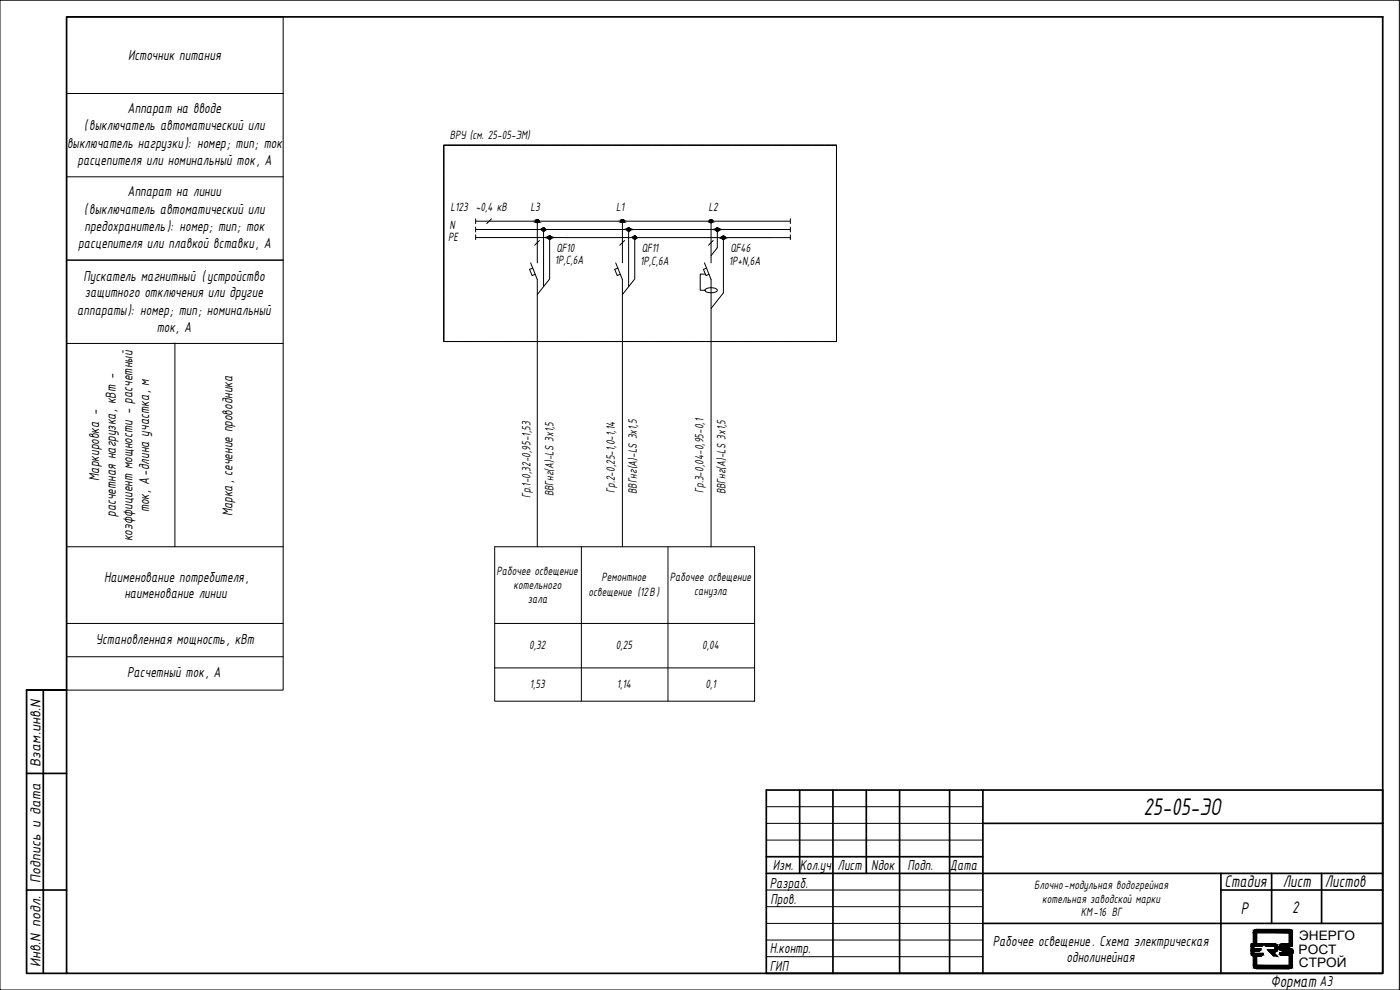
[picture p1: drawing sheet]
<svg xmlns="http://www.w3.org/2000/svg" width="420mm" height="297mm" viewBox="0 0 420 297" stroke-linecap="round" stroke-linejoin="round" font-family="sans-serif">
<path d="M142.7 68.9h94.5" fill="none" stroke="#000" stroke-width=".3"/>
<path d="M142.7 71.3h94.5" fill="none" stroke="#000" stroke-width=".3"/>
<!-- layer: 0 -->
<g fill="none" stroke="#000" stroke-width=".3">
<path d="M85 5.1v202h-65v-163M20 28.1h65M20 53.1h65M133.3 43.6l-.1 .1M250.9 43.6l.1 .1M20 78h65M142.7 66.4h94.5M147.5 65.7l-1.4 1.4M159.3 78.9l1.9 5v80.1M161.2 66.4v12.5M161.9 72.2l-1.4 1.4M184.8 78.9l2 5v80.1"/>
<path d="M186.8 66.4v12.5M187.4 72.2l-1.4 1.4M211.4 78.9l2 5v80.2M213.4 66.4v12.5M214 72.2l-1.4 1.4M159.9 80.4l-1 .4 .8 1.9 .9-.4M185.4 80.4l-.9 .4 .7 1.9 1-.4M212 80.5l-.9 .3 .8 1.9 .9-.4M52.5 102.9v61.1M133.2 102.3v-58.7h117.8v58.7M133.2 102.4l.1 .1M133.4 102.5h117.4"/>
<path d="M251 102.4l-.1 .1M20 164h65M20 187.1h65M20 197h65"/>
<circle cx="161.3" cy="66.4" r=".43"/>
<circle cx="163.1" cy="68.9" r=".43"/>
<circle cx="165" cy="71.3" r=".43"/>
<circle cx="186.8" cy="66.4" r=".43"/>
<circle cx="188.7" cy="68.9" r=".43"/>
<circle cx="190.5" cy="71.3" r=".43"/>
<circle cx="213.4" cy="66.4" r=".43"/>
<circle cx="215.3" cy="68.9" r=".43"/>
<circle cx="217.1" cy="71.3" r=".43"/>
</g>
<path d="M20 5.1h395v286.9h-395z" fill="none" stroke="#000" stroke-width=".51"/>
<g fill="none" stroke="#000" stroke-width=".51">
<path d="M8 207.1h12h-12M8 207.1v84.9h12M13 207.1v84.9M8 232.1h12M230 237.1h185v54.9h-185zM240 237.1v25M250 237.1v54.9M260 237.1v25M270 237.1v54.9M285 237.1v54.9M295 237.1v54.9M295 247h120"/>
<path d="M8 267h12M295 277.1h120M295 262.1h120M366.4 262.1v29.9M366.4 267h48.6M381.6 262.1v15M396.6 262.1v15"/>
</g>
<g fill="none" stroke="#000" stroke-width=".3">
<path d="M20 5.1h65M20 28.1h65M20 78h65M20 103h65M148.5 164h78v46.4h-78zM174.5 164v46.4M200.5 164v46.4M148.5 187.1h78M148.5 200.4h78M378.3 284h-2v.6h2.1a.79 .79 0 0 1-.8 .8h-1.3v.6h2.8a.83 .83 0 0 1-.8 .8h-1.2v2.8h9.8v-2.9l-2.4-.1-.5-.7h3l.3-.3-.3-.3M378.3 283.9a.79 .79 0 0 0 .8-.8l-2 .1v-3.3h9.8v3.3h-1.9a1.08 1.08 0 0 0-1.1 1 1.08 1.08 0 0 0 1.1 1.1h2M379.6 283.2l2.7-.1a1.28 1.28 0 0 1 1.3 1.4 1.28 1.28 0 0 1-1.4 1.2l1 1.1h-1.1l-1.7-1.9h1.9a.48 .48 0 0 0 .5-.5 .48 .48 0 0 0-.5-.5"/>
<path d="M379.6 283.2h.1M379.6 283.1a.79 .79 0 0 0 .8 .8M380.4 284h1.9M385 284h2.9v-4.1a.97 .97 0 0 0-1-1h-9.8a.97 .97 0 0 0-.9 1l-.1 3.3h-.6v2.8l.2 .5 .5 .3-.1 2.8a1.04 1.04 0 0 0 1.1 1h9.7a1.01 1.01 0 0 0 1-1v-3.4v.6M385 283.9l-.3 .3 .3 .3h2a1.09 1.09 0 0 1 .9 1.7"/>
</g>
<path d="M163.1 68.9v17.1M165 71.1v12.6l-3.8 4.7M188.7 68.9v17.1M190.5 71.1v12.6l-3.7 4.7M215.3 68.9v5.4l-1.9 2.4M217.1 71.1v16.8l-3.7 4.6" fill="none" stroke="#000" stroke-width=".3"/>
<!-- layer: 0 -->
<g fill="#000" stroke="#000" stroke-width=".3">
<path d="M161.1 66.8h.3zM161.2 65.9h.1zM163 69.3h.3zM163 68.4h.2zM164.8 71.7h.3zM164.9 70.8h.1zM186.6 66.8h.3zM186.7 65.9h.2zM188.5 69.3h.2zM188.5 69.3h.3zM190.3 71.7h.3zM190.4 70.8h.2z"/>
<path d="M213.3 66.8h.3zM213.3 65.9h.2zM215.1 69.3h.3zM215.2 68.4h.2zM217 71.7h.3zM217 70.9h.2z"/>
<path d="M161.1 66.8h.2zM161.2 66.8h.1z"/>
<path d="M161.2 65.9h.2zM161.1 65.9h.3z"/>
<path d="M161.1 65.9l.4 .1zM161 66h.5z"/>
<path d="M161 66h.5zM161 66h.5z"/>
<path d="M161 66.7h.5zM161 66.7l.4 .1z"/>
<path d="M161 66l.6 .1zM161 66l.6 .1z"/>
<path d="M161 66.7h.5zM161 66.7h.5z"/>
<path d="M160.9 66.1l.7 .1zM160.9 66.1l.7 .1z"/>
<path d="M160.9 66.6h.7zM160.9 66.6l.6 .1z"/>
<path d="M160.8 66.2h.9zM160.8 66.2h.9z"/>
<path d="M160.8 66.6h.8zM160.8 66.6h.8z"/>
<path d="M160.8 66.2l.9 .1zM160.8 66.2l.9 .1z"/>
<path d="M160.8 66.5h.9zM160.8 66.5l.8 .1z"/>
<path d="M160.8 66.3l.9 .1zM160.8 66.3l.9 .1z"/>
<path d="M160.8 66.4h.9zM160.8 66.4l.9 .1z"/>
<path d="M163 69.3h.2zM163 69.3h.2z"/>
<path d="M163 68.4l.3 .1zM163 68.5h.3z"/>
<path d="M163 68.5h.4zM162.9 68.5h.5z"/>
<path d="M162.9 68.5h.5zM162.9 68.5h.5z"/>
<path d="M162.9 69.2h.5zM162.9 69.2l.4 .1z"/>
<path d="M162.8 68.5l.7 .1zM162.8 68.6h.7z"/>
<path d="M162.8 69.2h.6zM162.8 69.2h.6z"/>
<path d="M162.8 68.6l.7 .1zM162.8 68.6l.7 .1z"/>
<path d="M162.8 69.1h.7zM162.8 69.1l.6 .1z"/>
<path d="M162.7 68.7h.9zM162.7 68.7h.9z"/>
<path d="M162.7 69.1h.8zM162.7 69.1h.8z"/>
<path d="M162.7 68.7l.9 .1zM162.7 68.7l.9 .1z"/>
<path d="M162.7 69h.9zM162.7 69l.8 .1z"/>
<path d="M162.7 68.8l.9 .1zM162.7 68.8l.9 .1z"/>
<path d="M162.7 68.9h.9zM162.7 68.9l.9 .1z"/>
<path d="M164.8 71.7h.2zM164.9 71.7h.1z"/>
<path d="M164.9 70.8l.2 .1zM164.8 70.9h.3z"/>
<path d="M164.8 70.9h.4zM164.7 70.9h.5z"/>
<path d="M164.7 70.9l.5 .1zM164.7 70.9l.5 .1z"/>
<path d="M164.7 71.7h.5zM164.7 71.7h.4z"/>
<path d="M164.7 71h.6zM164.6 71h.7z"/>
<path d="M164.7 71.6h.5zM164.7 71.6l.5 .1z"/>
<path d="M164.6 71l.8 .1zM164.6 71l.8 .1z"/>
<path d="M164.6 71.6h.7zM164.6 71.6h.6z"/>
<path d="M164.5 71.1h.9zM164.5 71.1h.9z"/>
<path d="M164.5 71.5h.9zM164.5 71.5l.8 .1z"/>
<path d="M164.5 71.1l.9 .1zM164.5 71.1l.9 .1z"/>
<path d="M164.5 71.4h.9zM164.5 71.4l.9 .1z"/>
<path d="M164.5 71.2l.9 .1zM164.5 71.2l.9 .1z"/>
<path d="M164.5 71.3h.9zM164.5 71.3l.9 .1z"/>
<path d="M186.6 66.8h.3zM186.7 66.8h.2z"/>
<path d="M186.7 65.9h.2zM186.6 65.9h.3z"/>
<path d="M186.6 65.9l.4 .1zM186.6 66h.4z"/>
<path d="M186.6 66h.5zM186.5 66h.6z"/>
<path d="M186.6 66.7h.4zM186.6 66.7l.3 .1z"/>
<path d="M186.5 66l.6 .1zM186.5 66l.6 .1z"/>
<path d="M186.5 66.7h.6zM186.5 66.7h.5z"/>
<path d="M186.4 66.1l.8 .1zM186.4 66.1l.8 .1z"/>
<path d="M186.4 66.6h.7zM186.4 66.6l.7 .1z"/>
<path d="M186.4 66.2h.8zM186.4 66.2h.8z"/>
<path d="M186.4 66.6h.8zM186.4 66.6h.7z"/>
<path d="M186.4 66.2l.8 .1zM186.4 66.2l.8 .1z"/>
<path d="M186.4 66.5h.8zM186.4 66.5l.8 .1z"/>
<path d="M186.4 66.3l.8 .1zM186.4 66.3l.8 .1z"/>
<path d="M186.4 66.4h.8zM186.4 66.4l.8 .1z"/>
<path d="M188.6 68.4l.2 .1zM188.5 68.5h.3z"/>
<path d="M188.5 68.5h.4zM188.4 68.5h.5z"/>
<path d="M188.4 68.5h.6zM188.4 68.5h.6z"/>
<path d="M188.4 69.2h.5zM188.4 69.2l.4 .1z"/>
<path d="M188.4 68.5l.6 .1zM188.3 68.6h.7z"/>
<path d="M188.4 69.2h.6zM188.4 69.2h.5z"/>
<path d="M188.3 68.6l.8 .1zM188.3 68.6l.8 .1z"/>
<path d="M188.3 69.1h.7zM188.3 69.1l.7 .1z"/>
<path d="M188.3 68.7h.8zM188.3 68.7h.8z"/>
<path d="M188.3 69.1h.8zM188.3 69.1h.7z"/>
<path d="M188.2 68.7l.9 .1zM188.2 68.7l.9 .1z"/>
<path d="M188.2 68.8l.9 .1zM188.2 68.8l.9 .1z"/>
<path d="M188.2 68.9l.9 .1zM188.2 68.9l.9 .1z"/>
<path d="M188.2 69h.9zM188.2 69l.9 .1z"/>
<path d="M190.3 71.7h.3zM190.4 71.7h.2z"/>
<path d="M190.4 70.8l.2 .1zM190.3 70.9h.3z"/>
<path d="M190.3 70.9h.4zM190.3 70.9h.4z"/>
<path d="M190.3 70.9l.5 .1zM190.3 70.9l.5 .1z"/>
<path d="M190.3 71.7h.4zM190.3 71.7h.3z"/>
<path d="M190.2 71h.7zM190.1 71h.8z"/>
<path d="M190.2 71.6h.6zM190.2 71.6l.5 .1z"/>
<path d="M190.1 71l.8 .1zM190.1 71l.8 .1z"/>
<path d="M190.1 71.6h.8zM190.1 71.6h.7z"/>
<path d="M190.1 71.1h.8zM190.1 71.1h.8z"/>
<path d="M190.1 71.5h.8zM190.1 71.5l.8 .1z"/>
<path d="M190.1 71.1l.8 .1zM190.1 71.1l.8 .1z"/>
<path d="M190.1 71.4h.8zM190.1 71.4l.8 .1z"/>
<path d="M190.1 71.2l.8 .1zM190.1 71.2l.8 .1z"/>
<path d="M190.1 71.3h.8zM190.1 71.3l.8 .1z"/>
<path d="M213.3 66.8h.2zM213.3 66.8h.2z"/>
<path d="M213.3 65.9l.3 .1zM213.3 66h.3z"/>
<path d="M213.3 66h.3zM213.2 66h.4z"/>
<path d="M213.2 66h.5zM213.1 66h.6z"/>
<path d="M213.2 66.7h.4zM213.2 66.7l.4 .1z"/>
<path d="M213.1 66l.7 .1zM213.1 66l.7 .1z"/>
<path d="M213.1 66.7h.6zM213.1 66.7h.5z"/>
<path d="M213.1 66.1l.7 .1zM213.1 66.1l.7 .1z"/>
<path d="M213.1 66.6h.7zM213.1 66.6l.6 .1z"/>
<path d="M213 66.2l.8 .1zM213 66.2l.8 .1z"/>
<path d="M213 66.6h.8zM213 66.6h.8z"/>
<path d="M213 66.3h.8zM213 66.3h.8z"/>
<path d="M213 66.5h.8zM213 66.5l.8 .1z"/>
<path d="M213 66.3l.8 .1zM213 66.3l.8 .1z"/>
<path d="M213 66.4h.8zM213 66.4l.8 .1z"/>
<path d="M215.1 69.3h.3zM215.2 69.3h.2z"/>
<path d="M215.2 68.4l.2 .1zM215.1 68.5h.3z"/>
<path d="M215.1 68.5h.4zM215.1 68.5h.4z"/>
<path d="M215.1 68.5h.5zM215 68.5h.6z"/>
<path d="M215.1 69.2h.4zM215.1 69.2l.3 .1z"/>
<path d="M215 68.5l.6 .1zM215 68.5l.6 .1z"/>
<path d="M215 69.2h.6zM215 69.2h.5z"/>
<path d="M214.9 68.6l.8 .1zM214.9 68.6l.8 .1z"/>
<path d="M214.9 69.1h.7zM214.9 69.1l.7 .1z"/>
<path d="M214.9 68.7l.8 .1zM214.9 68.7l.8 .1z"/>
<path d="M214.9 69.1h.8zM214.9 69.1h.7z"/>
<path d="M214.9 68.8h.8zM214.9 68.8h.8z"/>
<path d="M214.9 69h.8zM214.9 69l.8 .1z"/>
<path d="M214.8 68.8l.9 .1zM214.8 68.8l.9 .1z"/>
<path d="M214.8 68.9h.9zM214.8 68.9l.9 .1z"/>
<path d="M217 71.7h.2zM217 71.7h.2z"/>
<path d="M217 70.9h.3zM217 70.9h.3z"/>
<path d="M217 70.9h.3zM216.9 70.9h.4z"/>
<path d="M216.9 70.9l.5 .1zM216.8 71h.6z"/>
<path d="M216.9 71.7h.4zM216.9 71.7h.4z"/>
<path d="M216.8 71h.7zM216.8 71h.7z"/>
<path d="M216.8 71.6h.6zM216.8 71.6l.5 .1z"/>
<path d="M216.8 71l.7 .1zM216.8 71l.7 .1z"/>
<path d="M216.8 71.6h.7zM216.8 71.6h.6z"/>
<path d="M216.7 71.1l.8 .1zM216.7 71.1l.8 .1z"/>
<path d="M216.7 71.5h.8zM216.7 71.5l.8 .1z"/>
<path d="M216.7 71.2l.9 .1zM216.7 71.2l.9 .1z"/>
<path d="M216.7 71.4h.8zM216.7 71.4l.8 .1z"/>
<path d="M216.7 71.3h.9zM216.7 71.3h.9z"/>
<path d="M216.7 71.3h.9zM216.7 71.3l.8 .1z"/>
</g>
<path d="M230 242h65M230 247h65M230 252.1h65M230 267h65M230 272h65M230 277.1h65M230 282.1h65M230 287h65" fill="none" stroke="#000" stroke-width=".3"/>
<path d="M230 257.1h65M230 262.1h65" fill="none" stroke="#000" stroke-width=".51"/>
<g fill="#000" stroke="#000" stroke-width=".3">
<path d="M376 286.8h2.6zM382.4 284.9h1.1zM382.7 284.3h.8zM382.7 284.6h.8zM387 285.9h1z"/>
<path d="M376.1 279.9l1 3.3v-3.3zM376.1 279.9l1 3.3h-1z"/>
<path d="M377.1 278.9h10zM377 278.9h10.1z"/>
<path d="M377 278.9h10.2zM376.8 278.9h10.4z"/>
<path d="M376.8 278.9l10.6 .1zM376.6 279h10.8z"/>
<path d="M376.6 279l10.9 .1zM376.5 279.1h11z"/>
<path d="M376.5 279.1l11.2 .1zM376.4 279.2h11.3z"/>
<path d="M376.4 279.2l11.4 .2zM376.4 279.2l11.4 .2h-11.5z"/>
<path d="M376.3 279.4l11.5 .1v-.1zM376.3 279.4l11.5 .1h-11.6z"/>
<path d="M376.2 279.5l11.7 .2-.1-.2zM376.2 279.5l11.7 .2h-11.7z"/>
<path d="M376.2 279.7l11.7 .2v-.2zM376.2 279.7l11.7 .2h-11.8z"/>
<path d="M386.9 279.9l1 3.3v-3.3zM386.9 279.9l1 3.3h-1z"/>
<path d="M375.5 284l.8 .6v-.6zM375.5 284l.8 .6h-.8z"/>
<path d="M375.5 285.4l.8 .6v-.6zM375.5 285.4l.8 .6h-.8z"/>
<path d="M376.1 286.8l1 2.8v-2.8zM376.1 286.8l1 2.8h-1z"/>
<path d="M375.5 285.4h2.1zM375.5 285.4h2.3z"/>
<path d="M375.5 285.3h2.4zM375.5 285.3l2.3 .1z"/>
<path d="M375.5 285.2h2.6zM375.5 285.2l2.4 .1z"/>
<path d="M375.5 285.1h2.7zM375.5 285.1l2.6 .1z"/>
<path d="M375.5 285h2.8zM375.5 285l2.7 .1z"/>
<path d="M375.5 284.9h2.9zM375.5 284.9l2.8 .1z"/>
<path d="M375.5 284.7h2.9zM375.5 284.7l2.9 .2z"/>
<path d="M375.5 284.6h2.9zM375.5 284.6l2.9 .1z"/>
<path d="M375.5 283.9h3zM375.5 283.9l2.8 .1z"/>
<path d="M376.1 286.8h2.4zM376.1 286.8h2.2z"/>
<path d="M375.5 283.9h3.1zM375.5 283.9h3z"/>
<path d="M376 286.8h2.6zM376 286.8h2.5zM376.1 286.8h2.4zM376.1 286.8h2.4z"/>
<path d="M375.5 283.8h3.2zM375.5 283.8l3.1 .1z"/>
<path d="M375.9 286.7h2.8zM375.9 286.7h2.9z"/>
<path d="M375.9 286.7h2.8zM375.9 286.7l2.7 .1zM376 286.8h2.6z"/>
<path d="M375.5 283.7h3.4zM375.5 283.7l3.2 .1z"/>
<path d="M375.7 286.6h3.2zM375.7 286.6h3.2z"/>
<path d="M375.7 286.6h3.2zM375.7 286.6l3.1 .1z"/>
<path d="M375.5 283.6h3.5zM375.5 283.6l3.4 .1z"/>
<path d="M375.6 286.5h3.4zM375.6 286.5l3.3 .1z"/>
<path d="M375.5 283.4h3.5zM375.5 283.4l3.5 .2z"/>
<path d="M375.6 286.3h3.4zM375.6 286.3l3.4 .2zM375.6 286.5h3.4zM375.6 286.5h3.4z"/>
<path d="M375.5 283.2l3.6 .1zM375.5 283.2l3.6 .1z"/>
<path d="M375.5 283.3h3.6zM375.5 283.3l3.5 .1z"/>
<path d="M375.5 286l3.6 .2zM375.5 286l3.6 .2zM375.5 286.2h3.6zM375.5 286.2h3.6z"/>
<path d="M375.5 286.2h3.6zM375.5 286.2l3.5 .1zM375.6 286.3h3.4zM375.6 286.3h3.4z"/>
<path d="M381.1 285.7l2.1 1.1-1-1.1zM381.1 285.7l2.1 1.1h-1.1z"/>
<path d="M379.6 283.2h2.9zM379.6 283.2h2.9z"/>
<path d="M379.6 283.2h3.1zM379.6 283.2h3.1z"/>
<path d="M381.1 285.7h1.4zM381.1 285.7h1.2z"/>
<path d="M379.6 283.2l3.2 .1zM379.6 283.2l3.2 .1z"/>
<path d="M381 285.6h1.7zM381 285.6l1.5 .1z"/>
<path d="M379.6 283.3h3.3zM379.6 283.3h3.3z"/>
<path d="M379.6 283.3l3.5 .1zM379.6 283.3l3.5 .1z"/>
<path d="M381 285.5h1.9zM381 285.5l1.7 .1z"/>
<path d="M379.6 283.4l3.5 .1zM379.6 283.4l3.5 .1z"/>
<path d="M379.6 283.5l3.6 .1zM379.6 283.5l3.6 .1z"/>
<path d="M380.8 285.4h2.3zM380.8 285.4l2.1 .1z"/>
<path d="M379.7 283.6l3.6 .1zM379.7 283.6l3.6 .1zM379.8 283.7h3.5zM379.8 283.7h3.5z"/>
<path d="M379.8 283.7l3.5 .1zM379.8 283.7l3.5 .1z"/>
<path d="M380.7 285.2l2.4 .2 .2-.2zM380.7 285.2l2.4 .2h-2.3z"/>
<path d="M379.9 283.8l3.5 .1zM379.9 283.8l3.5 .1z"/>
<path d="M380 283.9h3.4zM380 283.9h3.4z"/>
<path d="M380 283.9h3.4zM380 283.9h3.4z"/>
<path d="M380.5 285l2.8 .2 .1-.2zM380.5 285l2.8 .2h-2.6z"/>
<path d="M380.1 283.9h3.3zM380.1 283.9h3.3z"/>
<path d="M380.2 283.9l3.3 .1zM380.2 283.9l3.3 .1z"/>
<path d="M382.3 284h1.2zM382.3 284h1.2z"/>
<path d="M382.4 284h1.1zM382.4 284h1.1z"/>
<path d="M382.4 284h1.1zM382.4 284h1.1z"/>
<path d="M382.4 284.9h1.1zM382.4 284.9h1.1zM382.3 284.9h1.2z"/>
<path d="M380.4 284.9h3.1zM380.4 284.9l3 .1z"/>
<path d="M382.5 284l1 .1zM382.5 284l1 .1zM382.6 284.1h.9zM382.6 284.1h.9z"/>
<path d="M382.5 284.8h1zM382.4 284.9h1.1z"/>
<path d="M382.6 284.1h.9zM382.6 284.1h.9z"/>
<path d="M382.7 284.1l.8 .1zM382.7 284.1l.8 .1z"/>
<path d="M382.7 284.7l.8 .1zM382.7 284.7l.8 .1zM382.6 284.8h.9zM382.6 284.8h.9z"/>
<path d="M382.6 284.8h.9zM382.6 284.8h.9z"/>
<path d="M382.7 284.2l.8 .1zM382.7 284.2l.8 .1zM382.7 284.3h.8z"/>
<path d="M382.7 284.6h.8zM382.7 284.6l.8 .1z"/>
<path d="M382.7 284.3l.8 .1zM382.7 284.3l.8 .1z"/>
<path d="M382.7 284.4l.8 .1zM382.7 284.4l.8 .1z"/>
<path d="M382.7 284.5l.8 .1zM382.7 284.5l.8 .1zM382.7 284.6h.8z"/>
<path d="M382.7 284.6h.8zM382.7 284.6h.8z"/>
<path d="M383.9 284.1l.8 .1zM383.9 284.1l.8 .1z"/>
<path d="M383.9 284.2l.8 .1zM383.9 284.2l.8 .1z"/>
<path d="M383.9 284.3h.8zM383.9 284.3h.8z"/>
<path d="M383.9 284.3h.8zM383.9 284.3h.8z"/>
<path d="M383.9 284.1h.8zM383.9 284.1h.8z"/>
<path d="M383.9 284.1h.8zM383.9 284.1h.8z"/>
<path d="M383.9 284.3l.8 .1zM383.9 284.3l.8 .1z"/>
<path d="M383.9 284.4h.9zM383.9 284.4h.9z"/>
<path d="M383.9 284.1h.9zM383.9 284.1h.8z"/>
<path d="M383.9 284.4h.9zM383.9 284.4h.9z"/>
<path d="M383.9 284h.9zM383.9 284l.9 .1z"/>
<path d="M383.9 284.4l.9 .1zM383.9 284.4l.9 .1z"/>
<path d="M383.9 284h.9zM383.9 284h.9z"/>
<path d="M383.9 284.5h1zM383.9 284.5h1z"/>
<path d="M383.9 284h1zM383.9 284h1z"/>
<path d="M383.9 284h1zM383.9 284h.9z"/>
<path d="M383.9 284.5h1zM383.9 284.5h1z"/>
<path d="M383.9 284h1zM383.9 284h1.1z"/>
<path d="M383.9 284.5h1.1zM383.9 284.5h1.1z"/>
<path d="M383.9 284.5h3.2zM383.9 284.5h3.2z"/>
<path d="M377 290.6h10.1zM377 290.6h9.9z"/>
<path d="M383.9 284.5h3.3zM383.9 284.5h3.3z"/>
<path d="M383.9 284.5l3.5 .1zM383.9 284.5l3.5 .1z"/>
<path d="M376.8 290.6h10.4zM376.8 290.6h10.3z"/>
<path d="M384 284.6l3.6 .1zM384 284.6l3.6 .1z"/>
<path d="M376.6 290.5h10.8zM376.6 290.5l10.6 .1z"/>
<path d="M376.5 290.4h11zM376.5 290.4l10.9 .1z"/>
<path d="M384 284.7h3.6zM384 284.7h3.6z"/>
<path d="M384 284.7l3.8 .1zM384 284.7l3.8 .1z"/>
<path d="M376.4 290.3h11.3zM376.4 290.3l11.1 .1z"/>
<path d="M384.1 284.8l3.7 .1zM384.1 284.8l3.7 .1z"/>
<path d="M376.3 290.1h11.5zM376.3 290.1l11.4 .2z"/>
<path d="M384.1 284.9l3.8 .1zM384.1 284.9l3.8 .1z"/>
<path d="M376.2 290l11.6 .1v-.1zM376.2 290l11.6 .1h-11.5z"/>
<path d="M384.2 285h3.7zM384.2 285h3.7z"/>
<path d="M376.2 289.8l11.6 .2 .1-.2zM376.2 289.8l11.6 .2h-11.6z"/>
<path d="M385 283.2h2.9zM384.8 283.2h3.1z"/>
<path d="M384.8 283.2h3.1zM384.6 283.2h3.3z"/>
<path d="M384.6 283.2l3.3 .1zM384.4 283.3h3.5z"/>
<path d="M384.4 283.3l3.5 .1zM384.3 283.4h3.6z"/>
<path d="M384.3 283.4l3.6 .2zM384.3 283.4l3.6 .2h-3.8z"/>
<path d="M384.1 283.6l3.8 .1v-.1zM384.1 283.6l3.8 .1h-3.9z"/>
<path d="M384 283.7l3.9 .2v-.2zM384 283.7l3.9 .2h-4z"/>
<path d="M383.9 283.9l4 .1zM383.9 283.9l4 .1z"/>
<path d="M384.3 285l3.7 .1zM384.3 285l3.7 .1z"/>
<path d="M384.1 286.2h3.8zM384.1 286.2h3.8z"/>
<path d="M384.1 286.2l3.8 .1zM384.1 286.2l3.8 .1z"/>
<path d="M384.2 286.3l3.7 .1zM384.2 286.3l3.7 .1z"/>
<path d="M384.2 286.4l3.7 .1zM384.2 286.4l3.7 .1z"/>
<path d="M384.4 286.5l3.5 .1zM384.4 286.5l3.5 .1z"/>
<path d="M384.5 286.6h3.4zM384.5 286.6h3.4z"/>
<path d="M384.7 286.6l3.2 .1zM384.7 286.6l3.2 .1z"/>
<path d="M386.9 286.7l1 2.9v-2.9zM386.9 286.7l1 2.9h-1z"/>
<path d="M376.1 289.6l11.8 .2v-.2zM376.1 289.6l11.8 .2h-11.7z"/>
<path d="M384.4 285.1l3.6 .1zM384.4 285.1l3.6 .1z"/>
<path d="M384 286h4zM384 286l3.9 .2z"/>
<path d="M384.5 285.2h3.5zM384.5 285.2h3.5z"/>
<path d="M384 286h4zM384 286h4z"/>
<path d="M384.6 285.2l3.4 .1zM384.6 285.2l3.4 .1z"/>
<path d="M384.8 285.3h3.2zM384.8 285.3h3.2z"/>
<path d="M387 285.3h1zM387 285.3h1z"/>
<path d="M387 285.3h1zM387 285.3h1z"/>
<path d="M387.1 285.3l.9 .1zM387.1 285.3l.9 .1zM387.1 285.4h.9zM387.1 285.4h.9z"/>
<path d="M387.1 285.8h.9zM387.1 285.8h.9z"/>
<path d="M387.1 285.8l.9 .1zM387 285.9h1zM387 285.9h1z"/>
<path d="M384 285.9h4zM384 285.9l4 .1z"/>
<path d="M387.1 285.4h.9zM387.1 285.4h.9z"/>
<path d="M387.2 285.4h.8zM387.2 285.4h.8z"/>
<path d="M387.2 285.4l.8 .1zM387.2 285.4l.8 .1z"/>
<path d="M387.2 285.5h.9zM387.2 285.5h.9z"/>
<path d="M387.2 285.7l.8 .1zM387.2 285.7l.8 .1z"/>
<path d="M387.2 285.8h.8zM387.2 285.8h.8z"/>
<path d="M387.2 285.8h.8zM387.2 285.8h.8z"/>
<path d="M387.2 285.8h.8zM387.1 285.8h.9z"/>
<path d="M387.3 285.5l.8 .1zM387.3 285.5l.8 .1zM387.3 285.6h.8zM387.3 285.6h.8z"/>
<path d="M387.3 285.6h.8zM387.3 285.6h.8z"/>
<path d="M387.3 285.6l.8 .1zM387.3 285.6l.8 .1z"/>
<path d="M387.3 285.7h.8zM387.3 285.7h.7z"/>
</g>
<path d="M142.7 65.6v1.5M142.7 68.1v1.5M142.7 70.4v1.5M237.2 65.6v1.5M237.2 68.1v1.5M237.2 70.4v1.5" fill="none" stroke="#000" stroke-width=".3"/>
<!-- layer: EPLAN300 -->
<path d="M211.7 82.2h-1.6v4.9h1.5a2.66 2.66 0 0 0 3.7 0 2.66 2.66 0 0 0-3.7 0" fill="none" stroke="#000" stroke-width=".3"/>
<path d="M0 .1h420v296.9h-420z" fill="none" stroke="#000" stroke-width=".3"/>
<text font-size="7.9" x="343.2" y="244.5">25-05-ЭО</text>
<g font-size="5.5">
<text x="367.5" y="266.1">Стадия</text>
<text x="385" y="266.1">Лист</text>
<text x="397.6" y="266.1">Листов</text>
<text x="372.4" y="274.1">Р</text>
<text x="387.8" y="273.9">2</text>
<text x="381.3" y="296.1">Формат</text>
</g>
<g font-size="4.7">
<text x="38.4" y="18.1">Источник питания</text>
<text x="38.3" y="33.8">Аппарат на вводе</text>
<text x="25.2" y="39.1">(выключатель автоматический или</text>
<text x="20.1" y="44.4">выключатель нагрузки): номер; тип; ток</text>
<text x="23.2" y="49.4">расцепителя или номинальный ток, А</text>
<text x="38.3" y="58.8">Аппарат на линии</text>
<text x="25.2" y="64.1">(выключатель автоматический или</text>
<text x="25.4" y="69.4">предохранитель): номер; тип; ток</text>
<text x="23.5" y="74.4">расцепителя или плавкой вставки, А</text>
<text x="25" y="84.2">Пускатель магнитный (устройство</text>
<text x="25.5" y="89.2">защитного отключения или другие</text>
<text x="23.2" y="94.5">аппараты): номер; тип; номинальный</text>
<text x="47" y="99.5">ток, А</text>
<text x="29.8" y="144.3" transform="rotate(-90 29.8 144.3)">Маркировка -</text>
<text x="34.8" y="155.1" transform="rotate(-90 34.8 155.1)">расчетная нагрузка, кВт -</text>
<text x="44.8" y="153.7" transform="rotate(-90 44.8 153.7)">ток, А-длина участка, м</text>
<text x="69.8" y="154.9" transform="rotate(-90 69.8 154.9)">Марка, сечение проводника</text>
<text x="39.8" y="162.4" transform="rotate(-90 39.8 162.4)">коэффициент мощности - расчетный</text>
<text x="31.2" y="174.5">Наименование потребителя,</text>
<text x="37.3" y="179.5">наименование линии</text>
<text x="28.7" y="193.3">Установленная мощность, кВт</text>
<text x="38.2" y="203.2">Расчетный ток, А</text>
<text x="12.1" y="230.1" transform="rotate(-90 12.1 230.1)">Взам.инв.N</text>
<text x="231.9" y="261.1">Изм. Кол.уч</text>
<text x="251.4" y="261.1">Лист</text>
<text x="261.5" y="261.1">Nдок</text>
<text x="272.3" y="260.9">Подп.</text>
<text x="285.1" y="260.9">Дата</text>
<text x="12.1" y="264.8" transform="rotate(-90 12.1 264.8)">Подпись и дата</text>
<text x="231" y="266.4">Разраб.</text>
<text x="231.2" y="271.4">Пров.</text>
<text x="231" y="286.1">Н.контр.</text>
<text x="297.9" y="283.7">Рабочее освещение. Схема электрическая</text>
<text x="12.1" y="290.2" transform="rotate(-90 12.1 290.2)">Инв.N подл.</text>
<text x="231" y="291.4">ГИП</text>
<text x="320.1" y="288.7">однолинейная</text>
<text x="396" y="296">A3</text>
</g>
<g font-size="3.9">
<text x="135" y="41.7">ВРУ (см. 25-05-ЭМ)</text>
<text x="135.2" y="63.3">L123 ~0,4 кВ</text>
<text x="159.3" y="63.3">L3</text>
<text x="184.9" y="63.3">L1</text>
<text x="212.6" y="63.3">L2</text>
<text x="134.9" y="68.8">N</text>
<text x="134.5" y="72.4">PE</text>
<text x="167" y="75.5">QF10</text>
<text x="192.6" y="75.5">QF11</text>
<text x="219.2" y="75.5">QF46</text>
<text x="166.5" y="79.2">1Р,С,6А</text>
<text x="192.1" y="79.5">1Р,С,6А</text>
<text x="218.7" y="79.5">1Р+N,6А</text>
<text x="159.2" y="149.4" transform="rotate(-90 159.2 149.4)">Гр.1-0,32-0,95-1,53</text>
<text x="166.1" y="148.9" transform="rotate(-90 166.1 148.9)">ВВГнг(А)-LS 3x1,5</text>
<text x="184.5" y="147.8" transform="rotate(-90 184.5 147.8)">Гр.2-0,25-1,0-1,14</text>
<text x="191.1" y="148.3" transform="rotate(-90 191.1 148.3)">ВВГнг(А)-LS 3x1,5</text>
<text x="211.1" y="147.8" transform="rotate(-90 211.1 147.8)">Гр.3-0,04-0,95-0,1</text>
<text x="217.8" y="148.3" transform="rotate(-90 217.8 148.3)">ВВГнг(А)-LS 3x1,5</text>
<text x="149.1" y="172.6">Рабочее освещение</text>
<text x="154.1" y="176.8">котельного</text>
<text x="176.6" y="178.8">освещение (12В)</text>
<text x="180.6" y="174.4">Ремонтное</text>
<text x="201" y="174.3">Рабочее освещение</text>
<text x="208.4" y="178.5">санузла</text>
<text x="158.4" y="181">зала</text>
<text x="158.8" y="194.7">0,32</text>
<text x="184.8" y="194.7">0,25</text>
<text x="210.7" y="194.7">0,04</text>
<text x="159" y="206.4">1,53</text>
<text x="185.1" y="206.4">1,14</text>
<text x="211.7" y="206.4">0,1</text>
<text x="310.3" y="266.6">Блочно-модульная водогрейная</text>
<text x="312.7" y="270.8">котельная заводской марки</text>
<text x="324.3" y="275">КМ-16 ВГ</text>
<text x="389.7" y="286.3">РОСТ</text>
<text x="389.9" y="282">ЭНЕРГО</text>
<text x="389.8" y="290.2">СТРОЙ</text>
</g>
</svg>
